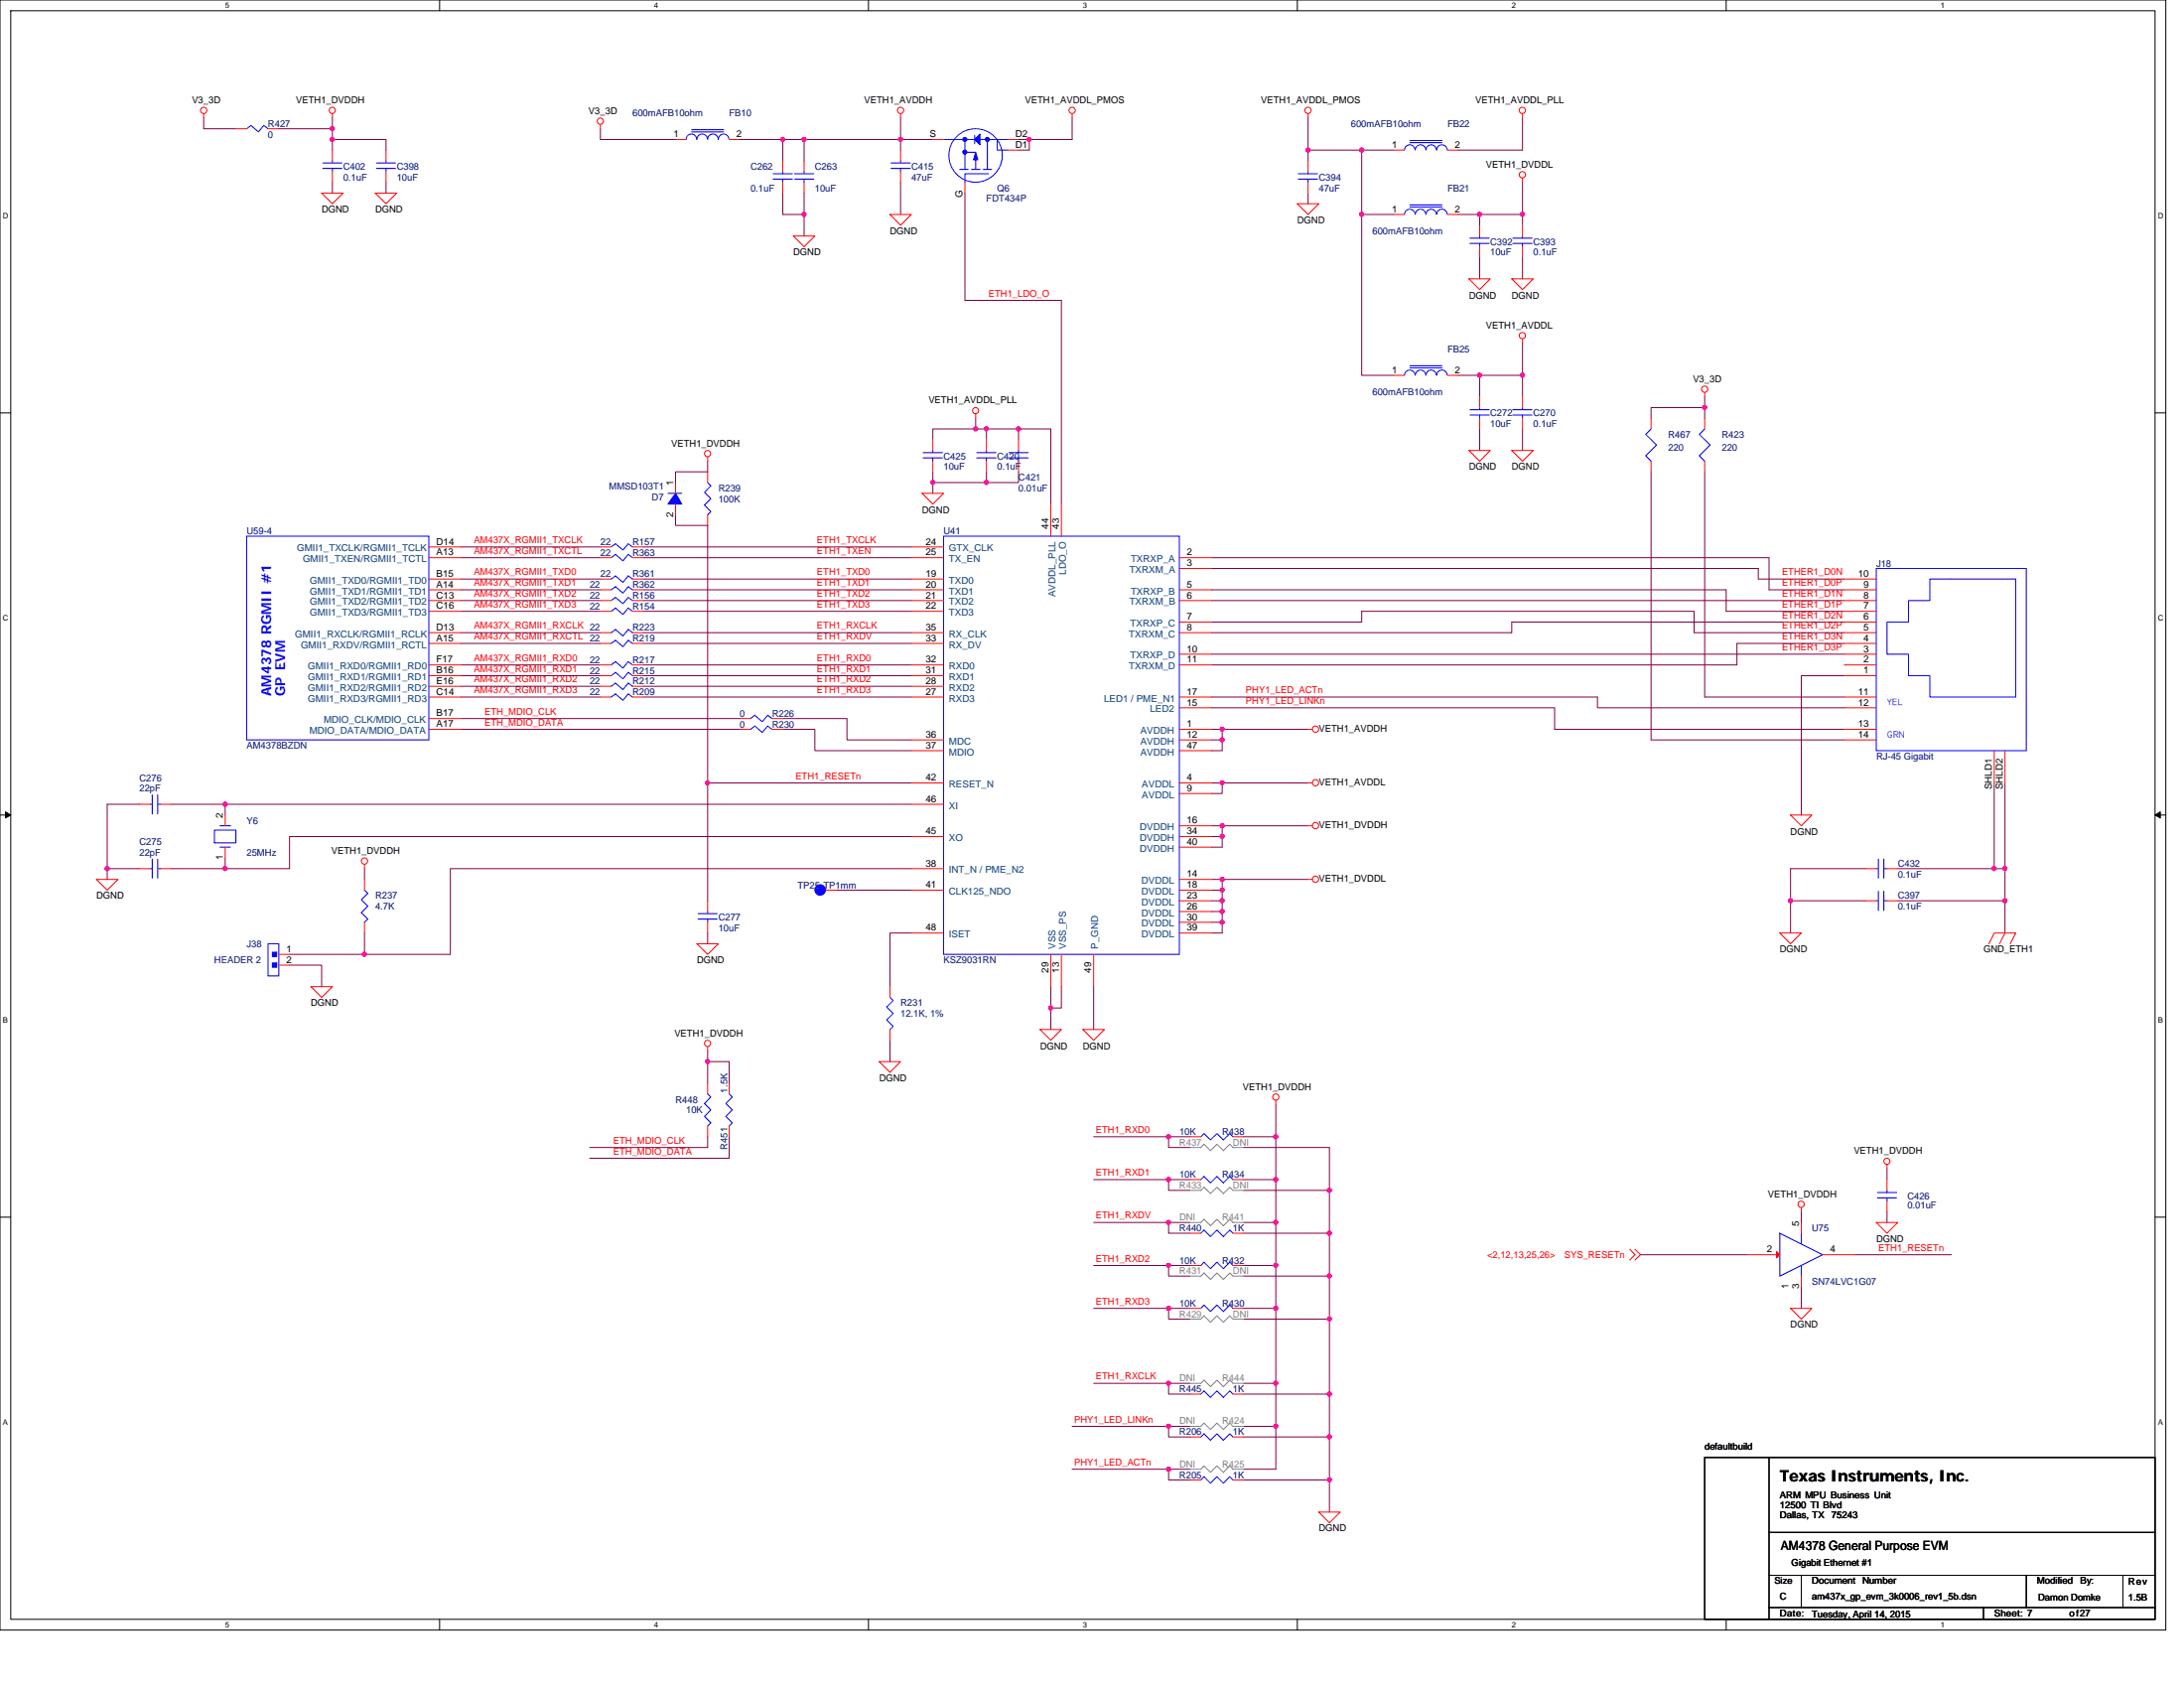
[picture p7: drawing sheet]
<svg xmlns="http://www.w3.org/2000/svg" width="279mm" height="216mm" viewBox="0 0 279 216" stroke-linecap="round" stroke-linejoin="round" font-family="sans-serif">
<path d="M0 0h277.1v208.5h-277.1zM1.4 1.4h274.3v205.7h-274.3z" fill="none" stroke="#000" stroke-width=".13"/>
<g fill="#fff">
<path d="M28.8 .1h.6v1.1h-.6z"/>
<path d="M28.8 207.3h.6v1.1h-.6z"/>
</g>
<path d="M56.2 0v1.4M56.2 207.1v1.4" fill="none" stroke="#000" stroke-width=".13"/>
<g fill="#fff">
<path d="M83.7 .1h.5v1.1h-.5z"/>
<path d="M83.7 207.3h.5v1.1h-.5z"/>
</g>
<path d="M111.1 0v1.4M111.1 207.1v1.4" fill="none" stroke="#000" stroke-width=".13"/>
<g fill="#fff">
<path d="M138.5 .1h.6v1.1h-.6z"/>
<path d="M138.5 207.3h.6v1.1h-.6z"/>
</g>
<path d="M166 0v1.4M166 207.1v1.4" fill="none" stroke="#000" stroke-width=".13"/>
<g fill="#fff">
<path d="M193.4 .1h.6v1.1h-.6z"/>
<path d="M193.4 207.3h.6v1.1h-.6z"/>
</g>
<path d="M220.8 0v1.4M220.8 207.1v1.4" fill="none" stroke="#000" stroke-width=".13"/>
<g fill="#fff">
<path d="M248.3 .1h.5v1.1h-.5z"/>
<path d="M248.3 207.3h.5v1.1h-.5z"/>
<path d="M.4 27.1h.7v1.1h-.7z"/>
<path d="M276.1 27.1h.7v1.1h-.7z"/>
<path d="M.4 78.5h.7v1.1h-.7z"/>
<path d="M276.1 78.5h.7v1.1h-.7z"/>
</g>
<path d="M0 52.8h1.4M275.7 52.8h1.4" fill="none" stroke="#000" stroke-width=".13"/>
<g fill="#fff">
<path d="M.4 130h.6v1.1h-.6z"/>
<path d="M276.1 130h.6v1.1h-.6z"/>
</g>
<path d="M0 104.2h1.4M275.7 104.2h1.4" fill="none" stroke="#000" stroke-width=".13"/>
<path d="M.7 103.8l.7 .4-.7 .4zM275.7 104.2l.7-.4v.8z" fill="#000" stroke="#000" stroke-width=".13"/>
<g fill="#fff">
<path d="M.4 181.4h.6v1.1h-.6z"/>
<path d="M276.1 181.4h.6v1.1h-.6z"/>
</g>
<path d="M0 155.7h1.4M275.7 155.7h1.4M218.1 186.4h57.6v20.7h-57.6zM226.3 186.4v20.6M226.3 196h49.4M226.3 201.5h49.4M226.3 205.6h49.4M230.4 201.5v4.1M253.7 205.6v1.4M259.2 201.5v4.1M271.6 201.5v4.1" fill="none" stroke="#000" stroke-width=".13"/>
<g fill="none" stroke="#800040" stroke-width=".13">
<path d="M26.1 15.1v1.4h4.1M35.7 16.5h6.8M42.5 17.8h6.9v1.4M42.5 15.1v1.4M42.5 17.8v1.4M42.5 16.5v1.3M76.8 16.5v1.3h9.6M94.6 17.8h5.5M100.1 17.8h2.8M100.1 17.8v2.8M102.9 17.8h12.3v1.4M102.9 17.8v2.8"/>
<path d="M115.2 15.1v2.7h4.1M130.3 17.8h1.4v1.4h-1.4M137.2 15.1v2.7h-5.5M167.3 15.1v4.1M167.3 19.2v1.4M167.3 19.2h6.9M174.2 19.2v8.2M174.2 19.2h4.1M194.8 15.1v4.1h-8.3M42.5 23.3v1.4M49.4 23.3v1.4M100.1 24.7v2.7h2.8v2.8"/>
<path d="M102.9 24.7v2.7M115.2 23.3v4.1M123.4 24.7v13.7h12.4v26.1M167.3 24.7v1.4M174.2 27.4h4.1M174.2 27.4v20.6h4.1M186.5 27.4h2.8M189.3 27.4h5.5M189.3 32.9v2.8M189.3 27.4v1.4M194.8 23.3v4.1M194.8 32.9v2.8"/>
<path d="M194.8 27.4v1.4M90.5 59v1.3h-4.1v1.4M124.8 54.9h1.4M124.8 54.9h-5.5v1.3M124.8 53.5v1.4M126.2 54.9v1.3M126.2 54.9h4.1M130.3 54.9h4.1v9.6M130.3 54.9v1.3M186.5 48h2.8v2.8M189.3 48h5.5M189.3 54.9v2.7"/>
<path d="M194.8 43.9v4.1M194.8 54.9v2.7M194.8 48v2.8M218.1 52.1v1.4M218.1 52.1h-6.9v1.4M218.1 50.8v1.3M59 74.1h17.8M59 71.3h17.8M59 70h17.8M59 78.2h17.8M59 76.8h17.8M59 75.4h17.8"/>
<path d="M82.3 75.4h34.3M82.3 76.8h34.3M82.3 78.2h34.3M82.3 70h34.3M82.3 71.3h34.3M82.3 74.1h34.3M86.4 65.8v1.4h4.1v32.9M119.3 61.7v1.4M119.3 60.3v1.4M119.3 61.7h6.9M126.2 60.3v1.4M130.3 60.3v1.4h-4.1"/>
<path d="M155 75.4h65.8v2.8h15.1M155 79.6h19.2v-1.4h42.5v2.7h19.2M155 72.7h69.9v1.4h11M155 76.8h80.9M155 71.3h71.3v4.1h9.6M211.2 60.3v34.3h24.7M218.1 60.3v28.9h17.8M235.9 79.6h-42.5v1.3h-38.4M59 82.3h17.8M59 80.9h17.8M59 89.2h17.8M59 87.8h17.8"/>
<path d="M59 86.4h17.8M59 85h17.8M59 91.9h35.6M59 93.3h35.6M82.3 82.3h34.3M82.3 85h34.3M82.3 80.9h34.3M82.3 87.8h34.3M82.3 86.4h34.3M82.3 89.2h34.3M100.1 91.9h8.3v2.7h8.2M100.1 93.3h4.1v2.7h12.4"/>
<path d="M155 89.2h49.4v1.3h31.5M155 93.3h1.4v1.3M155 94.6h1.4M155 83.7h80.9M155 90.5h43.9v2.8h37M156.4 93.3h10.9M156.4 94.6v1.4h-1.4M235.9 82.3h-13.7v2.7h-67.2M235.9 86.4h-5.5v17.8M13.7 111.1v1.4M13.7 111.1h4.1M17.8 102.9h-4.1v8.2"/>
<path d="M21.9 102.9h6.9M21.9 111.1h6.9M28.8 102.9h87.8M28.8 102.9v1.3M28.8 109.7v1.4M46.6 111.1v1.4M46.6 119.3v2.8h-9.6M90.5 100.1h26.1M90.5 119.3v1.4M90.5 100.1v15.1M107 113.9h9.6M116.6 107h-79.6v4.1h-8.2"/>
<path d="M116.6 119.3h-2.7v6.9M116.6 111.1h-59v11h-11M155 112.5h1.4v1.4M155 118h1.4v1.3h-1.4M155 113.9h1.4v1.3M155 115.2h1.4M155 116.6h1.4v1.4M155 105.6h1.4v1.4M155 107h1.4v1.4h-1.4M155 100.1h1.4v1.4h-1.4M156.4 105.6h10.9M156.4 100.1h10.9"/>
<path d="M156.4 112.5h10.9M156.4 115.2v1.4M229.1 115.2h9.6M229.1 115.2v4.1M238.7 111.1h-9.6v4.1M242.8 111.1h12.3M242.8 115.2h13.7M255.1 100.1v11M255.1 111.1h1.4M256.5 111.1v4.1M256.5 115.2v4.1M256.5 100.1v11"/>
<path d="M37 123.4h4.1v2.8M90.5 135.8h2.8v2.7M90.5 135.8v2.7M90.5 134.4v1.4M113.9 133.1v2.7M134.4 126.2v2.7M135.8 126.2v2.7h-1.4v2.8M139.9 126.2v5.5M90.5 145.4v1.4h-15.1M93.3 145.4v2.7h-17.9M139.9 145.4h9.6v1.4h2.8M139.9 150.9h9.6"/>
<path d="M139.9 156.4h9.6M149.5 156.4h2.8M149.5 145.4h2.8M149.5 150.9h2.8M149.5 150.9v1.4h2.8M149.5 156.4v1.3h2.8M159.1 150.9h4.1M159.1 145.4h4.1M159.1 146.8h11v5.5M159.1 152.3h11M163.2 141.3v4.1M163.2 145.4v5.5"/>
<path d="M163.2 156.4v5.5M163.2 150.9v5.5h-4.1M170.1 152.3v5.4h-11M170.1 157.7v11M230.4 155v1.4M241.4 155v1.4M241.4 149.5v1.4M139.9 176.9h9.6v1.4h2.8M139.9 161.9h9.6M139.9 167.3h9.6v1.4h2.8M149.5 167.3h2.8M149.5 161.9h2.8"/>
<path d="M149.5 161.9v1.3h2.8M149.5 176.9h2.8M159.1 161.9h4.1M159.1 167.3h4.1M159.1 176.9h4.1v5.5M159.1 163.2h11M159.1 168.7h11M163.2 161.9v5.4M163.2 167.3v9.6M170.1 168.7v9.6h-11M170.1 178.3v5.5h-11M209.9 160.5h13.7"/>
<path d="M230.4 164.6v2.7M237.3 160.5h12.3M137.2 187.9h12.3v1.4h2.8M137.2 182.4h12.3v1.4h2.8M149.5 187.9h2.8M149.5 182.4h2.8M159.1 182.4h4.1M159.1 189.3h11M163.2 182.4v5.5h-4.1M170.1 189.3v4.1M170.1 183.8v5.5"/>
</g>
<g fill="#f0f" stroke="#f0f" stroke-width=".13">
<circle cx="46.6" cy="122.1" r=".27"/>
<circle cx="28.8" cy="111.1" r=".27"/>
<circle cx="28.8" cy="102.9" r=".27"/>
<circle cx="13.7" cy="111.1" r=".27"/>
<circle cx="90.5" cy="135.8" r=".27"/>
<circle cx="149.5" cy="145.4" r=".27"/>
<circle cx="163.2" cy="182.4" r=".27"/>
<circle cx="256.5" cy="115.2" r=".27"/>
<circle cx="255.1" cy="111.1" r=".27"/>
<circle cx="256.5" cy="111.1" r=".27"/>
<circle cx="229.1" cy="115.2" r=".27"/>
<circle cx="134.4" cy="128.9" r=".27"/>
<circle cx="156.3" cy="113.8" r=".27"/>
<circle cx="156.3" cy="115.2" r=".27"/>
<circle cx="156.3" cy="116.6" r=".27"/>
<circle cx="156.3" cy="117.9" r=".27"/>
<circle cx="156.3" cy="94.6" r=".27"/>
<circle cx="156.3" cy="105.6" r=".27"/>
<circle cx="156.3" cy="107" r=".27"/>
<circle cx="126.2" cy="61.7" r=".27"/>
<circle cx="119.3" cy="61.7" r=".27"/>
<circle cx="124.8" cy="54.9" r=".27"/>
<circle cx="126.2" cy="54.9" r=".27"/>
<circle cx="130.3" cy="54.9" r=".27"/>
<circle cx="174.2" cy="19.2" r=".27"/>
<circle cx="174.2" cy="27.4" r=".27"/>
<circle cx="167.3" cy="19.2" r=".27"/>
<circle cx="194.8" cy="27.4" r=".27"/>
<circle cx="131.7" cy="17.8" r=".27"/>
<circle cx="100.1" cy="17.8" r=".27"/>
<circle cx="102.9" cy="27.4" r=".27"/>
<circle cx="115.2" cy="17.8" r=".27"/>
<circle cx="102.9" cy="17.8" r=".27"/>
<circle cx="42.5" cy="17.8" r=".27"/>
<circle cx="156.3" cy="93.3" r=".27"/>
<circle cx="189.3" cy="27.4" r=".27"/>
<circle cx="194.8" cy="48" r=".27"/>
<circle cx="189.3" cy="48" r=".27"/>
<circle cx="156.3" cy="100.1" r=".27"/>
<circle cx="156.3" cy="112.5" r=".27"/>
<circle cx="163.2" cy="145.4" r=".27"/>
<circle cx="163.2" cy="150.9" r=".27"/>
<circle cx="163.2" cy="161.8" r=".27"/>
<circle cx="163.2" cy="156.3" r=".27"/>
<circle cx="149.5" cy="167.3" r=".27"/>
<circle cx="149.5" cy="161.8" r=".27"/>
<circle cx="149.5" cy="150.9" r=".27"/>
<circle cx="170.1" cy="163.2" r=".27"/>
<circle cx="42.5" cy="16.5" r=".27"/>
<circle cx="149.5" cy="156.3" r=".27"/>
<circle cx="170.1" cy="157.7" r=".27"/>
<circle cx="170.1" cy="152.2" r=".27"/>
<circle cx="149.5" cy="176.9" r=".27"/>
<circle cx="163.2" cy="176.9" r=".27"/>
<circle cx="163.2" cy="167.3" r=".27"/>
<circle cx="149.5" cy="187.9" r=".27"/>
<circle cx="149.5" cy="182.4" r=".27"/>
<circle cx="170.1" cy="168.7" r=".27"/>
<circle cx="170.1" cy="183.8" r=".27"/>
<circle cx="170.1" cy="178.3" r=".27"/>
<circle cx="170.1" cy="189.3" r=".27"/>
<circle cx="90.5" cy="100.1" r=".27"/>
<circle cx="218.1" cy="52.1" r=".27"/>
</g>
<g fill="none" stroke="#f00" stroke-width=".13">
<path d="M26.1 14.5v.6M30.2 16.5h1.4M34.3 16.5h1.4M42.5 14.5v.6M42.5 19.2v1.4M49.4 19.2v1.4M76.8 15.9v.6M86.4 17.8h1.4M93.3 17.8h1.3M115.2 14.5v.6M115.2 19.2v1.4M119.3 17.8h1.4"/>
<path d="M128.9 17.8h1.4M128.9 19.2h1.4M137.2 14.5v.6M167.3 14.5v.6M178.3 19.2h1.4M185.2 19.2h1.3M194.8 14.5v.6M41.1 24.7h2.8l-1.4 1.4zM42.5 21.9v1.4M48 24.7h2.8l-1.4 1.4zM49.4 21.9v1.4M100.1 20.6v1.3"/>
<path d="M100.1 23.3v1.4M101.5 30.2h2.7l-1.3 1.4zM102.9 20.6v1.3M102.9 23.3v1.4M113.9 27.4h2.7l-1.4 1.4zM115.2 21.9v1.4M123.4 23.3v1.4M166 26.1h2.7l-1.4 1.3zM167.3 20.6v1.3M167.3 23.3v1.4M178.3 27.4h1.4M185.2 27.4h1.3"/>
<path d="M187.9 35.7h2.7l-1.3 1.3zM189.3 28.8v1.4M189.3 31.6v1.3M193.4 35.7h2.8l-1.4 1.3zM194.8 22.8v.5M194.8 28.8v1.4M194.8 31.6v1.3M90.5 58.4v.6M119.3 56.2v1.4M119.3 59v1.3M124.8 52.9v.6M126.2 56.2v1.4"/>
<path d="M126.2 59v1.3M130.3 56.2v1.4M130.3 59v1.3M178.3 48h1.4M185.2 48h1.3M187.9 57.6h2.7l-1.3 1.4zM189.3 50.8v1.3M189.3 53.5v1.4M193.4 57.6h2.8l-1.4 1.4zM194.8 43.3v.6M194.8 50.8v1.3M194.8 53.5v1.4"/>
<path d="M211.2 59v1.3M211.2 53.5v1.4M218.1 50.2v.6M218.1 59v1.3M218.1 53.5v1.4M54.9 70h4.1M54.9 71.3h4.1M54.9 74.1h4.1M54.9 75.4h4.1M54.9 76.8h4.1M54.9 78.2h4.1M76.8 74.1h1.4"/>
<path d="M76.8 71.3h1.4M76.8 75.4h1.4M76.8 76.8h1.4M76.8 70h1.4M76.8 78.2h1.4M80.9 74.1h1.4M80.9 71.3h1.4M80.9 75.4h1.4M80.9 76.8h1.4M80.9 70h1.4M80.9 78.2h1.4M86.4 64.5v1.3"/>
<path d="M86.4 61.7v1.4M90.5 60.3v1.4M90.5 65.8v1.4M116.6 74.1h4.1M116.6 75.4h4.1M116.6 76.8h4.1M116.6 78.2h4.1M116.6 70h4.1M116.6 71.3h4.1M118 63.1h2.7l-1.4 1.4zM134.4 64.5v4.1M135.8 64.5v4.1"/>
<path d="M150.9 71.3h4.1M150.9 72.7h4.1M150.9 75.4h4.1M150.9 76.8h4.1M150.9 79.6h4.1M235.9 79.6h4.1M235.9 78.2h4.1M235.9 76.8h4.1M235.9 75.4h4.1M235.9 74.1h4.1M54.9 80.9h4.1M54.9 82.3h4.1"/>
<path d="M54.9 85h4.1M54.9 86.4h4.1M54.9 87.8h4.1M54.9 89.2h4.1M54.9 91.9h4.1M54.9 93.3h4.1M76.8 87.8h1.4M76.8 89.2h1.4M76.8 85h1.4M76.8 80.9h1.4M76.8 82.3h1.4M76.8 86.4h1.4"/>
<path d="M80.9 87.8h1.4M80.9 89.2h1.4M80.9 85h1.4M80.9 80.9h1.4M80.9 82.3h1.4M80.9 86.4h1.4M94.6 93.3h1.4M94.6 91.9h1.4M98.8 93.3h1.3M98.8 91.9h1.3M116.6 89.2h4.1M116.6 86.4h4.1"/>
<path d="M116.6 85h4.1M116.6 82.3h4.1M116.6 80.9h4.1M116.6 94.6h4.1M116.6 96h4.1M116.6 87.8h4.1M150.9 90.5h4.1M150.9 89.2h4.1M150.9 96h4.1M150.9 93.3h4.1M150.9 80.9h4.1M150.9 83.7h4.1"/>
<path d="M150.9 85h4.1M150.9 94.6h4.1M167.3 93.3h.6M235.9 86.4h4.1M235.9 85h4.1M235.9 83.7h4.1M235.9 82.3h4.1M235.9 80.9h4.1M235.9 89.2h4.1M235.9 90.5h4.1M235.9 93.3h4.1M235.9 94.6h4.1"/>
<path d="M255.1 96v4.1M256.5 96v4.1M12.3 112.5h2.8l-1.4 1.4zM17.8 102.9h1.4M17.8 111.1h1.4M20.6 102.9h1.3M20.6 111.1h1.3M28.8 108.4v1.3M28.8 104.2v1.4M46.6 110.6v.5M46.6 112.5v1.4M46.6 118v1.3"/>
<path d="M90.5 115.2v1.4M90.5 118v1.3M105.6 113.9h1.4M116.6 111.1h4.1M116.6 113.9h4.1M116.6 100.1h4.1M116.6 107h4.1M116.6 102.9h4.1M116.6 119.3h4.1M150.9 105.6h4.1M150.9 112.5h4.1M150.9 113.9h4.1"/>
<path d="M150.9 115.2h4.1M150.9 116.6h4.1M150.9 118h4.1M150.9 107h4.1M150.9 119.3h4.1M150.9 108.4h4.1M150.9 100.1h4.1M150.9 101.5h4.1M167.3 105.6h.6M167.3 100.1h.6M167.3 112.5h.6M227.7 119.3h2.7l-1.3 1.4z"/>
<path d="M229.1 104.2h2.7l-1.4 1.4zM238.7 115.2h1.3M238.7 111.1h1.3M241.4 115.2h1.4M241.4 111.1h1.4M256.5 119.3l-.7 1.4M35.7 122.1h1.3M35.7 123.4h1.3M39.8 126.2h2.7l-1.4 1.4zM89.2 120.7h2.7l-1.4 1.4zM90.5 133.9v.5M90.5 138.5v1.4"/>
<path d="M93.3 138.5v1.4M112.5 135.8h2.7l-1.3 1.4zM113.9 126.2v1.4M113.9 131.7v1.4M133.1 131.7h2.7l-1.4 1.4zM134.4 122.1v4.1M135.8 122.1v4.1M138.5 131.7h2.8l-1.4 1.4zM139.9 122.1v4.1M254.4 120.7l.7-1.4h2.8l-.7 1.4M90.5 144v1.4M93.3 144v1.4"/>
<path d="M152.3 157.7h1.3M152.3 150.9h1.3M152.3 145.4h1.3M157.7 157.7h1.4M157.7 150.9h1.4M157.7 145.4h1.4M163.2 140.7v.6M208.5 159.8l.7 .7-.7 .7M209.2 159.8l.7 .7-.7 .7M230.4 154.5v.5M230.4 156.4v1.3M240 156.4h2.8l-1.4 1.3z"/>
<path d="M241.4 148.9v.6M241.4 150.9v1.4M241.4 153.6v1.4M152.3 161.9h1.3M152.3 178.3h1.3M152.3 167.3h1.3M157.7 161.9h1.4M157.7 178.3h1.4M157.7 167.3h1.4M223.6 160.5h4.1M229.1 167.3h2.7l-1.4 1.4zM229.1 163.2h.1"/>
<path d="M230.4 163.2v1.4M233.2 160.5h4.1M152.3 183.8h1.3M152.3 189.3h1.3M157.7 183.8h1.4M157.7 189.3h1.4M168.7 193.4h2.8l-1.4 1.4z"/>
<circle cx="26.1" cy="14.1" r=".4"/>
<circle cx="42.5" cy="14.1" r=".4"/>
<circle cx="76.8" cy="15.5" r=".4"/>
<circle cx="115.2" cy="14.1" r=".4"/>
<circle cx="137.2" cy="14.1" r=".4"/>
<circle cx="167.3" cy="14.1" r=".4"/>
<circle cx="194.8" cy="14.1" r=".4"/>
<circle cx="194.8" cy="22.3" r=".4"/>
<circle cx="90.5" cy="58" r=".4"/>
<circle cx="124.8" cy="52.5" r=".39"/>
<circle cx="194.8" cy="42.9" r=".4"/>
<circle cx="218.1" cy="49.8" r=".4"/>
<circle cx="168.3" cy="93.3" r=".4"/>
<circle cx="46.6" cy="110.1" r=".4"/>
<circle cx="168.3" cy="105.6" r=".4"/>
<circle cx="168.3" cy="100.1" r=".4"/>
<circle cx="168.3" cy="112.5" r=".4"/>
<circle cx="90.5" cy="133.5" r=".4"/>
<circle cx="163.2" cy="140.3" r=".4"/>
<circle cx="230.4" cy="154" r=".4"/>
<circle cx="241.4" cy="148.5" r=".39"/>
</g>
<g fill="none" stroke="#00f" stroke-width=".13">
<path d="M34.3 16.5l-.6-.5-.6 .9-1-.9-.5 .5M87.8 17.8a.68 .68 0 0 1 .7-.7 .68 .68 0 0 1 .6 .7M88.5 16.9h4.1M88.5 16.6h4.1M89.2 17.8a.68 .68 0 0 1 .6-.7 .68 .68 0 0 1 .7 .7 .69 .69 0 0 1 .7-.7 .69 .69 0 0 1 .7 .7M91.9 17.8a.68 .68 0 0 1 .7-.7 .68 .68 0 0 1 .7 .7M123.4 19.5h1.4M123.4 17.8v3.9M124.7 17.3v1.1M125.1 17.8h1.2v3.9M125.5 17.8h-4.8M126.3 17.8h1.3"/>
<path d="M127.6 17.8h1.3M127.6 17.8v1.4h1.3M179.7 19.2a.68 .68 0 0 1 .7-.7 .68 .68 0 0 1 .6 .7M180.4 18.2h4.1M180.4 18h4.1M181.1 19.2a.68 .68 0 0 1 .6-.7 .68 .68 0 0 1 .7 .7M182.4 19.2a.67 .67 0 0 1 .7-.7 .67 .67 0 0 1 .7 .7M183.8 19.2a.68 .68 0 0 1 .7-.7 .68 .68 0 0 1 .6 .7M41.3 21.5h2.5M41.3 20.8h2.5M42.5 20.6v.2M42.5 21.5v.4"/>
<path d="M48.2 21.5h2.4M48.2 20.8h2.4M49.4 20.6v.2M49.4 21.5v.4M98.9 22.9h2.5M98.9 22.2h2.5M100.1 21.9v.3M100.1 22.9v.4M101.6 22.9h2.5M101.6 22.2h2.5M102.9 21.9v.3M102.9 22.9v.4"/>
<path d="M114 21.5h2.5M114 20.8h2.5M115.2 20.6v.2M115.2 21.5v.4M122.8 21.7h1.1M124.3 21.7h1.1M124.8 20.3v1.4M125.8 21.7h1.1M126.5 22.2h-3.1v1.1M166.1 22.9h2.5M166.1 22.2h2.5M167.3 21.9v.3"/>
<path d="M167.3 22.9v.4M179.7 27.4a.68 .68 0 0 1 .7-.6 .68 .68 0 0 1 .6 .6M180.4 26.5h4.1M180.4 26.2h4.1M181.1 27.4a.68 .68 0 0 1 .6-.6 .68 .68 0 0 1 .7 .6M182.4 27.4a.67 .67 0 0 1 .7-.6 .67 .67 0 0 1 .7 .6M183.8 27.4a.68 .68 0 0 1 .7-.6 .68 .68 0 0 1 .6 .6M188 31.1h2.5M188 30.5h2.5M189.3 30.2v.3M189.3 31.1v.5M193.5 31.1h2.5"/>
<path d="M193.5 30.5h2.5M194.8 30.2v.3M194.8 31.1v.5M118.1 58.6h2.5M118.1 57.9h2.5M119.3 57.6v.3M119.3 58.6v.4M124.9 58.6h2.5M124.9 57.9h2.5M126.2 57.6v.3M126.2 58.6v.4M129.1 58.6h2.5"/>
<path d="M129.1 57.9h2.5M130.3 57.6v.3M130.3 58.6v.4M179.7 48a.68 .68 0 0 1 .7-.7 .68 .68 0 0 1 .6 .7M180.4 47.1h4.1M180.4 46.8h4.1M181.1 48a.68 .68 0 0 1 .6-.7 .68 .68 0 0 1 .7 .7M182.4 48a.67 .67 0 0 1 .7-.7 .67 .67 0 0 1 .7 .7M183.8 48a.68 .68 0 0 1 .7-.7 .68 .68 0 0 1 .6 .7M188 53.1h2.5M188 52.4h2.5M189.3 52.1v.3"/>
<path d="M189.3 53.1v.4M193.5 53.1h2.5M193.5 52.4h2.5M194.8 52.1v.3M194.8 53.1v.4M211.2 54.9l-.7 .7 1.4 1.3-1.4 1.4 .7 .7M218.1 54.9l-.7 .7 1.4 1.3-1.4 1.4 .7 .7M31.6 68.6h23.3v26h-23.3zM78.2 74.1l.5-.4 1 .8 .7-.8 .5 .4M78.2 71.3l.5-.4 1 .8 .7-.8 .5 .4M78.2 75.4l.5-.4 1 .9 .7-.9 .5 .4M78.2 76.8l.5-.4 1 .8 .7-.8 .5 .4"/>
<path d="M78.2 70l.5-.4 1 .8 .7-.8 .5 .4M78.2 78.2l.5-.4 1 .8 .7-.8 .5 .4M85.4 63.1h1.8M90.5 61.7l.4 .4-.8 .9 .8 .8-.8 .8 .8 .8-.4 .4M120.7 68.6h30.2v53.5h-30.2zM240 72.7h19.2v23.3h-19.2zM246.9 74.1h11v15.1h-11v-2.8h-2.7v-2.7h-2.8v-4.1h2.8v-2.8h2.7zM78.2 87.8l.5-.4 1 .8 .7-.8 .5 .4M78.2 89.2l.5-.4 1 .8 .7-.8 .5 .4M78.2 85l.5-.4 1 .8 .7-.8 .5 .4M78.2 80.9l.5-.4 1 .8 .7-.8 .5 .4M78.2 82.3l.5-.4 1 .8 .7-.8 .5 .4"/>
<path d="M78.2 86.4l.5-.4 1 .8 .7-.8 .5 .4M98.8 93.3l-.6-.4-.7 .8-.9-.8-.6 .4M98.8 91.9l-.6-.4-.7 .8-.9-.8-.6 .4M19.2 102.9h.3M19.2 111.1h.3M19.5 101.6v2.5M19.5 109.9v2.4M20.2 102.9h.4M20.2 111.1h.4M20.2 101.6v2.5M20.2 109.9v2.4M27.4 106.2h2.8v1.6h-2.8z"/>
<path d="M28.1 108.4h1.4M28.1 105.6h1.4M46.6 113.9l.5 .4-.9 .8 .9 .8-.9 .8 .9 .9-.5 .4M89.3 117.6h2.5M89.3 116.9h2.5M90.5 116.6v.3M90.5 117.6v.4M240 115.2h.3M240 111.1h.3M240.3 114v2.5M240.3 109.9v2.4M241 114v2.5"/>
<path d="M241 109.9v2.4M241 115.2h.4M241 111.1h.4M34.3 120.7h1.4v4.1h-1.4zM90.5 139.9l.4 .4-.8 .8 .8 .9-.8 .8 .8 .8-.4 .4M93.3 139.9l.4 .4-.8 .8 .8 .9-.8 .8 .8 .8-.4 .4M113.9 127.6l.4 .4-.9 .8 .9 .8-.9 .9 .9 .8-.4 .4M157.7 157.7l-.4-.4-.8 .9-.8-.9-.8 .9-.9-.9-.4 .4M157.7 150.9l-.4-.4-.8 .8-.8-.8-.8 .8-.9-.8-.4 .4M157.7 145.4l-.4-.4-.8 .8-.8-.8-.8 .8-.9-.8-.4 .4M227.7 157.7l5.5 2.8-5.5 2.7zM230.4 157.7v1.4"/>
<path d="M240.2 153.2h2.4M240.2 152.5h2.4M241.4 152.3v.2M241.4 153.2v.4M157.7 161.9l-.4-.5-.8 .9-.8-.9-.8 .9-.9-.9-.4 .5M157.7 178.3l-.4-.4-.8 .8-.8-.8-.8 .8-.9-.8-.4 .4M157.7 167.3l-.4-.4-.8 .8-.8-.8-.8 .8-.9-.8-.4 .4M230.4 161.9v1.3M153.6 183.8l.4-.4 .9 .8 .8-.8 .8 .8 .8-.8 .4 .4M153.6 189.3l.4-.4 .9 .8 .8-.8 .8 .8 .8-.8 .4 .4"/>
<circle cx="124.8" cy="19.9" r="3.4"/>
</g>
<g fill="#00f" stroke="#00f" stroke-width=".13">
<path d="M86.4 63.1l.8 1.4h-1.8z" fill-rule="evenodd"/>
<path d="M34.8 121.8v.5h.6v-.5z" fill-rule="evenodd"/>
<path d="M34.8 123.2v.5h.6v-.5z" fill-rule="evenodd"/>
<path d="M125.4 17.1v1.4l-.7-.7z" fill-rule="evenodd"/>
<path d="M124.8 19.5l.3 .9h-.6z" fill-rule="evenodd"/>
<circle cx="104.9" cy="113.8" r=".68"/>
<circle cx="126.3" cy="17.8" r=".27"/>
<circle cx="123.4" cy="19.5" r=".27"/>
<circle cx="123.4" cy="17.8" r=".27"/>
</g>
<path d="M152.3 152.3h1.3l.4-.5 .9 .9 .8-.9 .8 .9 .8-.9 .4 .5h1.4M152.3 146.8h1.3l.4-.5 .9 .9 .8-.9 .8 .9 .8-.9 .4 .5h1.4M152.3 156.4h1.3l.4-.4 .9 .8 .8-.8 .8 .8 .8-.8 .4 .4h1.4M152.3 168.7h1.3l.4-.4 .9 .8 .8-.8 .8 .8 .8-.8 .4 .4h1.4M152.3 176.9h1.3l.4-.4 .9 .9 .8-.9 .8 .9 .8-.9 .4 .4h1.4M152.3 163.2h1.3l.4-.4 .9 .8 .8-.8 .8 .8 .8-.8 .4 .4h1.4M152.3 187.9h1.3l.4-.4 .9 .8 .8-.8 .8 .8 .8-.8 .4 .4h1.4M152.3 182.4h1.3l.4-.4 .9 .8 .8-.8 .8 .8 .8-.8 .4 .4h1.4" fill="none" stroke="#808080" stroke-width=".13"/>
<path d="M227.3 160.1l.4 .4-.4 .4z" fill="#f00" stroke="#f00" stroke-width=".13"/>
<text font-size="2" x="227.7" y="189.5">Texas Instruments, Inc.</text>
<g font-size="1.8" fill="#00f">
<text x="34.7" y="89" transform="rotate(-90 34.7 89)">AM4378 RGMII #1</text>
<text x="36.5" y="89" transform="rotate(-90 36.5 89)">GP EVM</text>
</g>
<text font-size="1.6" x="227.8" y="198.2">AM4378 General Purpose EVM</text>
<g font-size="1.2">
<text x="24.6" y="13.2">V3_3D</text>
<text x="37.9" y="13.2">VETH1_DVDDH</text>
<text x="75.3" y="14.6">V3_3D</text>
<text x="86.1" y="17.5">1</text>
<text x="94.2" y="17.5">2</text>
<text x="110.6" y="13.2">VETH1_AVDDH</text>
<text x="118.9" y="17.5">S</text>
<text x="129.9" y="17.5">D2</text>
<text x="131.1" y="13.2">VETH1_AVDDL_PMOS</text>
<text x="161.3" y="13.2">VETH1_AVDDL_PMOS</text>
<text x="188.7" y="13.2">VETH1_AVDDL_PLL</text>
<text x="129.9" y="18.9">D1</text>
<text x="178.1" y="18.9">1</text>
<text x="186.1" y="18.9">2</text>
<text x="190.1" y="21.4">VETH1_DVDDL</text>
<text x="41.1" y="27.2">DGND</text>
<text x="48" y="27.2">DGND</text>
<text x="113.9" y="29.9">DGND</text>
<text x="123.1" y="25.3" transform="rotate(-90 123.1 25.3)">G</text>
<text x="166" y="28.6">DGND</text>
<text x="178.1" y="27.1">1</text>
<text x="186.1" y="27.1">2</text>
<text x="101.5" y="32.7">DGND</text>
<text x="187.9" y="38.2">DGND</text>
<text x="190.1" y="42">VETH1_AVDDL</text>
<text x="193.4" y="38.2">DGND</text>
<text x="178.1" y="47.7">1</text>
<text x="186.1" y="47.7">2</text>
<text x="118.8" y="51.6">VETH1_AVDDL_PLL</text>
<text x="216.6" y="48.9">V3_3D</text>
<text x="85.9" y="57.1">VETH1_DVDDH</text>
<text x="86.1" y="62.1" transform="rotate(-90 86.1 62.1)">1</text>
<text x="118" y="65.6">DGND</text>
<text x="187.9" y="60.1">DGND</text>
<text x="193.4" y="60.1">DGND</text>
<text x="55.8" y="69.7">D14</text>
<text x="55.8" y="71">A13</text>
<text x="86.1" y="66.1" transform="rotate(-90 86.1 66.1)">2</text>
<text x="118.4" y="69.7">24</text>
<text x="118.4" y="71">25</text>
<text x="134.1" y="67.6" transform="rotate(-90 134.1 67.6)">44</text>
<text x="135.5" y="67.6" transform="rotate(-90 135.5 67.6)">43</text>
<text x="151.8" y="71">2</text>
<text x="55.8" y="73.8">B15</text>
<text x="55.8" y="75.1">A14</text>
<text x="55.8" y="76.5">C13</text>
<text x="55.8" y="77.9">C16</text>
<text x="118.4" y="73.8">19</text>
<text x="118.4" y="75.1">20</text>
<text x="118.4" y="76.5">21</text>
<text x="118.4" y="77.9">22</text>
<text x="151.8" y="72.4">3</text>
<text x="151.8" y="76.5">6</text>
<text x="151.8" y="75.1">5</text>
<text x="237.7" y="73.8">10</text>
<text x="238.4" y="77.9">7</text>
<text x="238.4" y="76.5">8</text>
<text x="238.4" y="75.1">9</text>
<text x="55.8" y="82">A15</text>
<text x="55.8" y="80.6">D13</text>
<text x="118.4" y="82">33</text>
<text x="118.4" y="80.6">35</text>
<text x="151.8" y="80.6">8</text>
<text x="151.8" y="79.3">7</text>
<text x="151.8" y="83.4">10</text>
<text x="238.4" y="83.4">3</text>
<text x="238.4" y="82">4</text>
<text x="238.4" y="80.6">5</text>
<text x="238.4" y="79.3">6</text>
<text x="55.8" y="84.8">F17</text>
<text x="55.8" y="86.1">B16</text>
<text x="55.8" y="87.5">E16</text>
<text x="55.8" y="88.9">C14</text>
<text x="118.4" y="88.9">27</text>
<text x="118.4" y="86.1">31</text>
<text x="118.4" y="84.8">32</text>
<text x="118.4" y="87.5">28</text>
<text x="151.8" y="84.8">11</text>
<text x="151.8" y="88.9">17</text>
<text x="237.7" y="88.9">11</text>
<text x="238.4" y="86.1">1</text>
<text x="238.4" y="84.8">2</text>
<text x="55.8" y="93">A17</text>
<text x="55.8" y="91.6">B17</text>
<text x="118.4" y="94.3">36</text>
<text x="118.4" y="95.7">37</text>
<text x="151.8" y="95.7">47</text>
<text x="151.8" y="93">1</text>
<text x="151.8" y="94.3">12</text>
<text x="151.8" y="90.2">15</text>
<text x="168.7" y="93.6">VETH1_AVDDH</text>
<text x="237.7" y="90.2">12</text>
<text x="237.7" y="93">13</text>
<text x="237.7" y="94.3">14</text>
<text x="118.4" y="99.8">42</text>
<text x="151.8" y="99.8">4</text>
<text x="151.8" y="101.2">9</text>
<text x="168.7" y="100.4">VETH1_AVDDL</text>
<text x="254.8" y="101" transform="rotate(-90 254.8 101)">SHLD1</text>
<text x="256.2" y="101" transform="rotate(-90 256.2 101)">SHLD2</text>
<text x="28.5" y="104.7" transform="rotate(-90 28.5 104.7)">2</text>
<text x="118.4" y="106.7">45</text>
<text x="118.4" y="102.6">46</text>
<text x="151.8" y="105.3">16</text>
<text x="151.8" y="106.7">34</text>
<text x="168.7" y="105.9">VETH1_DVDDH</text>
<text x="229.1" y="106.7">DGND</text>
<text x="28.5" y="110" transform="rotate(-90 28.5 110)">1</text>
<text x="42.4" y="109.2">VETH1_DVDDH</text>
<text x="118.4" y="110.8">38</text>
<text x="118.4" y="113.6">41</text>
<text x="151.8" y="112.2">14</text>
<text x="151.8" y="113.6">18</text>
<text x="151.8" y="108.1">40</text>
<text x="168.7" y="112.8">VETH1_DVDDL</text>
<text x="12.3" y="115">DGND</text>
<text x="118.4" y="119">48</text>
<text x="151.8" y="114.9">23</text>
<text x="151.8" y="116.3">26</text>
<text x="151.8" y="117.7">30</text>
<text x="151.8" y="119">39</text>
<text x="36.6" y="121.8">1</text>
<text x="36.6" y="123.1">2</text>
<text x="89.2" y="123.2">DGND</text>
<text x="134.1" y="124.4" transform="rotate(-90 134.1 124.4)">29</text>
<text x="135.5" y="124.4" transform="rotate(-90 135.5 124.4)">13</text>
<text x="139.6" y="124.4" transform="rotate(-90 139.6 124.4)">49</text>
<text x="227.7" y="121.8">DGND</text>
<text x="253.7" y="121.8">GND_ETH1</text>
<text x="39.8" y="128.7">DGND</text>
<text x="86.3" y="132.5">VETH1_DVDDH</text>
<text x="133.1" y="134.2">DGND</text>
<text x="138.5" y="134.2">DGND</text>
<text x="112.5" y="138.3">DGND</text>
<text x="159" y="139.4">VETH1_DVDDH</text>
<text x="237.2" y="147.6">VETH1_DVDDH</text>
<text x="226.2" y="153.1">VETH1_DVDDH</text>
<text x="226.1" y="160.2">2</text>
<text x="230.1" y="156.8" transform="rotate(-90 230.1 156.8)">5</text>
<text x="234.1" y="160.2">4</text>
<text x="240" y="158.9">DGND</text>
<text x="228.8" y="164.9" transform="rotate(-90 228.8 164.9)">1</text>
<text x="230.1" y="164.9" transform="rotate(-90 230.1 164.9)">3</text>
<text x="229.1" y="169.8">DGND</text>
<text x="218.1" y="185.5">defaultbuild</text>
<text x="227.7" y="191.6">ARM MPU Business Unit</text>
<text x="168.7" y="195.9">DGND</text>
<text x="227.7" y="192.9">12500 TI Blvd</text>
<text x="227.7" y="194.2">Dallas, TX</text>
<text x="234.3" y="194.2">75243</text>
<text x="227" y="202.6">Size</text>
<text x="229.2" y="200.3">Gigabit Ethernet #1</text>
<text x="231.8" y="202.6">Document</text>
<text x="238.3" y="202.6">Number</text>
<text x="260.6" y="202.6">Modified</text>
<text x="266.1" y="202.6">By:</text>
<text x="272.3" y="202.8">Rev</text>
<text x="227.7" y="206.7">Date:</text>
<text x="227.7" y="204.5">C</text>
<text x="231.8" y="206.9">Tuesday, April 14, 2015</text>
<text x="231.8" y="204.5">am437x_gp_evm_3k0006_rev1_5b.dsn</text>
<text x="255.1" y="206.7">Sheet: 7</text>
<text x="260.8" y="204.7">Damon Domke</text>
<text x="264.7" y="206.7">of27</text>
<text x="272.3" y="204.7">1.5B</text>
</g>
<g font-size="1.2" fill="#000080">
<text x="34.3" y="16.2">R427</text>
<text x="34.3" y="17.6">0</text>
<text x="80.9" y="14.8">600mAFB10ohm</text>
<text x="93.3" y="14.8">FB10</text>
<text x="172.8" y="16.2">600mAFB10ohm</text>
<text x="185.2" y="16.2">FB22</text>
<text x="43.9" y="21.7">C402</text>
<text x="43.9" y="23.1">0.1uF</text>
<text x="50.8" y="21.7">C398</text>
<text x="50.8" y="23.1">10uF</text>
<text x="96" y="21.7">C262</text>
<text x="104.2" y="21.7">C263</text>
<text x="116.6" y="21.7">C415</text>
<text x="116.6" y="23.1">47uF</text>
<text x="168.7" y="23.1">C394</text>
<text x="96" y="24.4">0.1uF</text>
<text x="104.2" y="24.4">10uF</text>
<text x="126.2" y="25.8">FDT434P</text>
<text x="127.6" y="24.4">Q6</text>
<text x="168.7" y="24.4">47uF</text>
<text x="175.6" y="29.9">600mAFB10ohm</text>
<text x="185.2" y="24.4">FB21</text>
<text x="190.6" y="31.3">C392</text>
<text x="190.6" y="32.7">10uF</text>
<text x="196.2" y="31.3">C393</text>
<text x="196.2" y="32.7">0.1uF</text>
<text x="185.2" y="45">FB25</text>
<text x="175.6" y="50.5">600mAFB10ohm</text>
<text x="190.6" y="53.3">C272</text>
<text x="196.2" y="53.3">C270</text>
<text x="120.7" y="58.7">C425</text>
<text x="127.6" y="58.7">C420</text>
<text x="190.6" y="54.6">10uF</text>
<text x="196.2" y="54.6">0.1uF</text>
<text x="213.4" y="56">R467</text>
<text x="213.4" y="57.6">220</text>
<text x="220.3" y="56">R423</text>
<text x="220.3" y="57.6">220</text>
<text x="77.9" y="62.6">MMSD103T1</text>
<text x="83.4" y="63.9">D7</text>
<text x="91.9" y="62.8">R239</text>
<text x="91.9" y="64.2">100K</text>
<text x="120.7" y="60.1">10uF</text>
<text x="127.6" y="60.1">0.1uF</text>
<text x="130.3" y="61.5">C421</text>
<text x="130.3" y="62.8">0.01uF</text>
<text x="31.6" y="68.3">U59-4</text>
<text x="76.8" y="71.1">22</text>
<text x="76.8" y="69.7">22</text>
<text x="80.9" y="71.1">R363</text>
<text x="80.9" y="69.7">R157</text>
<text x="120.7" y="68.3">U41</text>
<text x="75.4" y="75.2">22</text>
<text x="75.4" y="76.6">22</text>
<text x="75.4" y="77.9">22</text>
<text x="76.8" y="73.8">22</text>
<text x="80.9" y="73.8">R361</text>
<text x="80.9" y="75.2">R362</text>
<text x="80.9" y="76.6">R156</text>
<text x="80.9" y="77.9">R154</text>
<text x="240" y="72.5">J18</text>
<text x="80.9" y="80.7">R223</text>
<text x="80.9" y="82">R219</text>
<text x="75.4" y="87.5">22</text>
<text x="75.4" y="88.9">22</text>
<text x="75.4" y="84.8">22</text>
<text x="75.4" y="86.2">22</text>
<text x="80.9" y="87.5">R212</text>
<text x="80.9" y="88.9">R209</text>
<text x="80.9" y="84.8">R217</text>
<text x="80.9" y="86.2">R215</text>
<text x="31.6" y="95.8">AM4378BZDN</text>
<text x="94.6" y="93">0</text>
<text x="94.6" y="91.7">0</text>
<text x="98.8" y="93">R230</text>
<text x="98.8" y="91.7">R226</text>
<text x="17.8" y="99.9">C276</text>
<text x="17.8" y="101.3">22pF</text>
<text x="240" y="97.1">RJ-45 Gigabit</text>
<text x="31.6" y="105.4">Y6</text>
<text x="17.8" y="108.1">C275</text>
<text x="17.8" y="109.5">22pF</text>
<text x="31.6" y="109.5">25MHz</text>
<text x="102" y="113.6">TP25 TP1mm</text>
<text x="242.8" y="110.8">C432</text>
<text x="242.8" y="112.2">0.1uF</text>
<text x="48" y="115">R237</text>
<text x="48" y="116.3">4.7K</text>
<text x="91.9" y="117.7">C277</text>
<text x="91.9" y="119.1">10uF</text>
<text x="242.8" y="115">C397</text>
<text x="242.8" y="116.3">0.1uF</text>
<text x="27.4" y="123.2">HEADER 2</text>
<text x="31.6" y="121.1">J38</text>
<text x="120.7" y="123.2">KSZ9031RN</text>
<text x="115.2" y="128.7">R231</text>
<text x="115.2" y="130">12.1K, 1%</text>
<text x="86.4" y="141">R448</text>
<text x="87.8" y="142.4">10K</text>
<text x="93" y="139.8" transform="rotate(-90 93 139.8)">1.5K</text>
<text x="93" y="147" transform="rotate(-90 93 147)">R451</text>
<text x="150.9" y="145.1">10K</text>
<text x="156.4" y="145.1">R438</text>
<text x="150.9" y="150.6">10K</text>
<text x="156.4" y="150.6">R434</text>
<text x="244" y="153.4">C426</text>
<text x="244" y="154.6">0.01uF</text>
<text x="150.9" y="157.5">R440</text>
<text x="150.9" y="161.6">10K</text>
<text x="156.4" y="161.6">R432</text>
<text x="157.7" y="157.5">1K</text>
<text x="231.8" y="157.5">U75</text>
<text x="150.9" y="167.1">10K</text>
<text x="156.4" y="167.1">R430</text>
<text x="231.8" y="164.3">SN74LVC1G07</text>
<text x="150.9" y="178.1">R445</text>
<text x="157.7" y="178.1">1K</text>
<text x="150.9" y="183.6">R206</text>
<text x="157.7" y="183.6">1K</text>
<text x="150.9" y="189">R205</text>
<text x="157.7" y="189">1K</text>
</g>
<g font-size="1.2" fill="#f00">
<text x="126.5" y="37.9">ETH1_LDO_O</text>
<text x="60.6" y="70.8">AM437X_RGMII1_TXCTL</text>
<text x="60.6" y="69.5">AM437X_RGMII1_TXCLK</text>
<text x="104.5" y="69.5">ETH1_TXCLK</text>
<text x="104.5" y="70.8">ETH1_TXEN</text>
<text x="60.6" y="73.6">AM437X_RGMII1_TXD0</text>
<text x="60.6" y="77.7">AM437X_RGMII1_TXD3</text>
<text x="60.6" y="76.3">AM437X_RGMII1_TXD2</text>
<text x="60.6" y="75">AM437X_RGMII1_TXD1</text>
<text x="104.5" y="73.6">ETH1_TXD0</text>
<text x="104.5" y="75">ETH1_TXD1</text>
<text x="104.5" y="76.3">ETH1_TXD2</text>
<text x="104.5" y="77.7">ETH1_TXD3</text>
<text x="228" y="73.6">ETHER1_D0N</text>
<text x="228" y="75">ETHER1_D0P</text>
<text x="228" y="76.3">ETHER1_D1N</text>
<text x="228" y="77.7">ETHER1_D1P</text>
<text x="60.6" y="81.8">AM437X_RGMII1_RXCTL 22</text>
<text x="60.6" y="80.4">AM437X_RGMII1_RXCLK 22</text>
<text x="104.5" y="81.8">ETH1_RXDV</text>
<text x="104.5" y="80.4">ETH1_RXCLK</text>
<text x="228" y="83.2">ETHER1_D3P</text>
<text x="228" y="79.1">ETHER1_D2N</text>
<text x="228" y="81.8">ETHER1_D3N</text>
<text x="228" y="80.4">ETHER1_D2P</text>
<text x="60.6" y="88.7">AM437X_RGMII1_RXD3</text>
<text x="60.6" y="87.3">AM437X_RGMII1_RXD2</text>
<text x="60.6" y="85.9">AM437X_RGMII1_RXD1</text>
<text x="60.6" y="84.6">AM437X_RGMII1_RXD0</text>
<text x="104.5" y="84.6">ETH1_RXD0</text>
<text x="104.5" y="87.3">ETH1_RXD2</text>
<text x="104.5" y="85.9">ETH1_RXD1</text>
<text x="104.5" y="88.7">ETH1_RXD3</text>
<text x="159.4" y="88.7">PHY1_LED_ACTn</text>
<text x="62" y="91.4">ETH_MDIO_CLK</text>
<text x="62" y="92.8">ETH_MDIO_DATA</text>
<text x="159.4" y="90">PHY1_LED_LINKn</text>
<text x="101.8" y="99.7">ETH1_RESETn</text>
<text x="78.5" y="146.3">ETH_MDIO_CLK</text>
<text x="78.5" y="147.7">ETH_MDIO_DATA</text>
<text x="140.2" y="144.9">ETH1_RXD0</text>
<text x="140.2" y="150.4">ETH1_RXD1</text>
<text x="140.2" y="155.9">ETH1_RXDV</text>
<text x="140.2" y="161.4">ETH1_RXD2</text>
<text x="190.2" y="160.9">&lt;2,12,13,25,26&gt;</text>
<text x="200.1" y="160.9">SYS_RESETn</text>
<text x="240.3" y="160">ETH1_RESETn</text>
<text x="140.2" y="166.9">ETH1_RXD3</text>
<text x="140.2" y="176.4">ETH1_RXCLK</text>
<text x="137.4" y="181.9">PHY1_LED_LINKn</text>
<text x="137.4" y="187.4">PHY1_LED_ACTn</text>
</g>
<g font-size="1.2" fill="#004080">
<text x="38" y="70.5">GMII1_TXCLK/RGMII1_TCLK</text>
<text x="38.7" y="71.9">GMII1_TXEN/RGMII1_TCTL</text>
<text x="121.4" y="70.5">GTX_CLK</text>
<text x="121.4" y="71.9">TX_EN</text>
<text x="144.7" y="71.9">TXRXP_A</text>
<text x="39.6" y="74.6">GMII1_TXD0/RGMII1_TD0</text>
<text x="39.6" y="76">GMII1_TXD1/RGMII1_TD1</text>
<text x="39.6" y="77.4">GMII1_TXD2/RGMII1_TD2</text>
<text x="121.4" y="74.6">TXD0</text>
<text x="121.4" y="76">TXD1</text>
<text x="121.4" y="77.4">TXD2</text>
<text x="135" y="76.3" transform="rotate(-90 135 76.3)">AVDDL_PLL</text>
<text x="136.4" y="73.5" transform="rotate(-90 136.4 73.5)">LDO_O</text>
<text x="144.5" y="73.3">TXRXM_A</text>
<text x="144.5" y="77.4">TXRXM_B</text>
<text x="144.7" y="76">TXRXP_B</text>
<text x="37.7" y="81.5">GMII1_RXCLK/RGMII1_RCLK</text>
<text x="38.5" y="82.9">GMII1_RXDV/RGMII1_RCTL</text>
<text x="39.6" y="78.8">GMII1_TXD3/RGMII1_TD3</text>
<text x="121.4" y="78.8">TXD3</text>
<text x="121.4" y="82.9">RX_DV</text>
<text x="121.4" y="81.5">RX_CLK</text>
<text x="144.4" y="81.5">TXRXM_C</text>
<text x="144.6" y="80.1">TXRXP_C</text>
<text x="39.4" y="85.6">GMII1_RXD0/RGMII1_RD0</text>
<text x="39.4" y="87">GMII1_RXD1/RGMII1_RD1</text>
<text x="39.4" y="88.3">GMII1_RXD2/RGMII1_RD2</text>
<text x="39.4" y="89.7">GMII1_RXD3/RGMII1_RD3</text>
<text x="121.4" y="89.7">RXD3</text>
<text x="121.4" y="87">RXD1</text>
<text x="121.4" y="85.6">RXD0</text>
<text x="121.4" y="88.3">RXD2</text>
<text x="141.2" y="89.7">LED1 / PME_N1</text>
<text x="144.4" y="85.6">TXRXM_D</text>
<text x="144.6" y="84.2">TXRXP_D</text>
<text x="39.6" y="93.9">MDIO_DATA/MDIO_DATA</text>
<text x="41.4" y="92.5">MDIO_CLK/MDIO_CLK</text>
<text x="121.4" y="95.2">MDC</text>
<text x="145.9" y="93.9">AVDDH</text>
<text x="145.9" y="95.2">AVDDH</text>
<text x="147.1" y="91.1">LED2</text>
<text x="121.4" y="96.6">MDIO</text>
<text x="121.4" y="100.7">RESET_N</text>
<text x="145.9" y="96.6">AVDDH</text>
<text x="146.1" y="100.7">AVDDL</text>
<text x="121.4" y="107.6">XO</text>
<text x="121.4" y="103.4">XI</text>
<text x="145.8" y="106.2">DVDDH</text>
<text x="145.8" y="107.6">DVDDH</text>
<text x="146.1" y="102.1">AVDDL</text>
<text x="121.4" y="111.7">INT_N / PME_N2</text>
<text x="145.8" y="108.9">DVDDH</text>
<text x="146" y="113.1">DVDDL</text>
<text x="121.4" y="114.4">CLK125_NDO</text>
<text x="121.4" y="119.9">ISET</text>
<text x="146" y="114.4">DVDDL</text>
<text x="146" y="115.8">DVDDL</text>
<text x="146" y="117.2">DVDDL</text>
<text x="146" y="118.5">DVDDL</text>
<text x="146" y="119.9">DVDDL</text>
<text x="135" y="121.4" transform="rotate(-90 135 121.4)">VSS</text>
<text x="136.4" y="121.4" transform="rotate(-90 136.4 121.4)">VSS_PS</text>
<text x="140.5" y="121.4" transform="rotate(-90 140.5 121.4)">P_GND</text>
</g>
<g font-size="1.2" fill="#00f">
<text x="241.4" y="94.4">GRN</text>
<text x="241.4" y="90.2">YEL</text>
</g>
<g font-size="1.2" fill="#808080">
<text x="150.9" y="146.5">R437</text>
<text x="157.7" y="146.5">DNI</text>
<text x="150.9" y="152">R433</text>
<text x="157.7" y="152">DNI</text>
<text x="150.9" y="156.1">DNI</text>
<text x="156.4" y="156.1">R441</text>
<text x="150.9" y="163">R431</text>
<text x="157.7" y="163">DNI</text>
<text x="150.9" y="168.5">R429</text>
<text x="157.7" y="168.5">DNI</text>
<text x="150.9" y="176.7">DNI</text>
<text x="156.4" y="176.7">R444</text>
<text x="150.9" y="182.2">DNI</text>
<text x="156.4" y="182.2">R424</text>
<text x="150.9" y="187.7">DNI</text>
<text x="156.4" y="187.7">R425</text>
</g>
<g font-size="1">
<text x="28.8" y="1">5</text>
<text x="83.7" y="1">4</text>
<text x="138.5" y="1">3</text>
<text x="193.4" y="1">2</text>
<text x="248.3" y="1">1</text>
<text x=".4" y="28">D</text>
<text x="276.1" y="28">D</text>
<text x=".4" y="79.4">C</text>
<text x="276.1" y="79.4">C</text>
<text x=".4" y="130.9">B</text>
<text x="276.1" y="130.9">B</text>
<text x=".4" y="182.3">A</text>
<text x="276.1" y="182.3">A</text>
<text x="28.8" y="208.2">5</text>
<text x="83.7" y="208.2">4</text>
<text x="138.5" y="208.2">3</text>
<text x="193.4" y="208.2">2</text>
<text x="248.3" y="208.2">1</text>
</g>
</svg>
